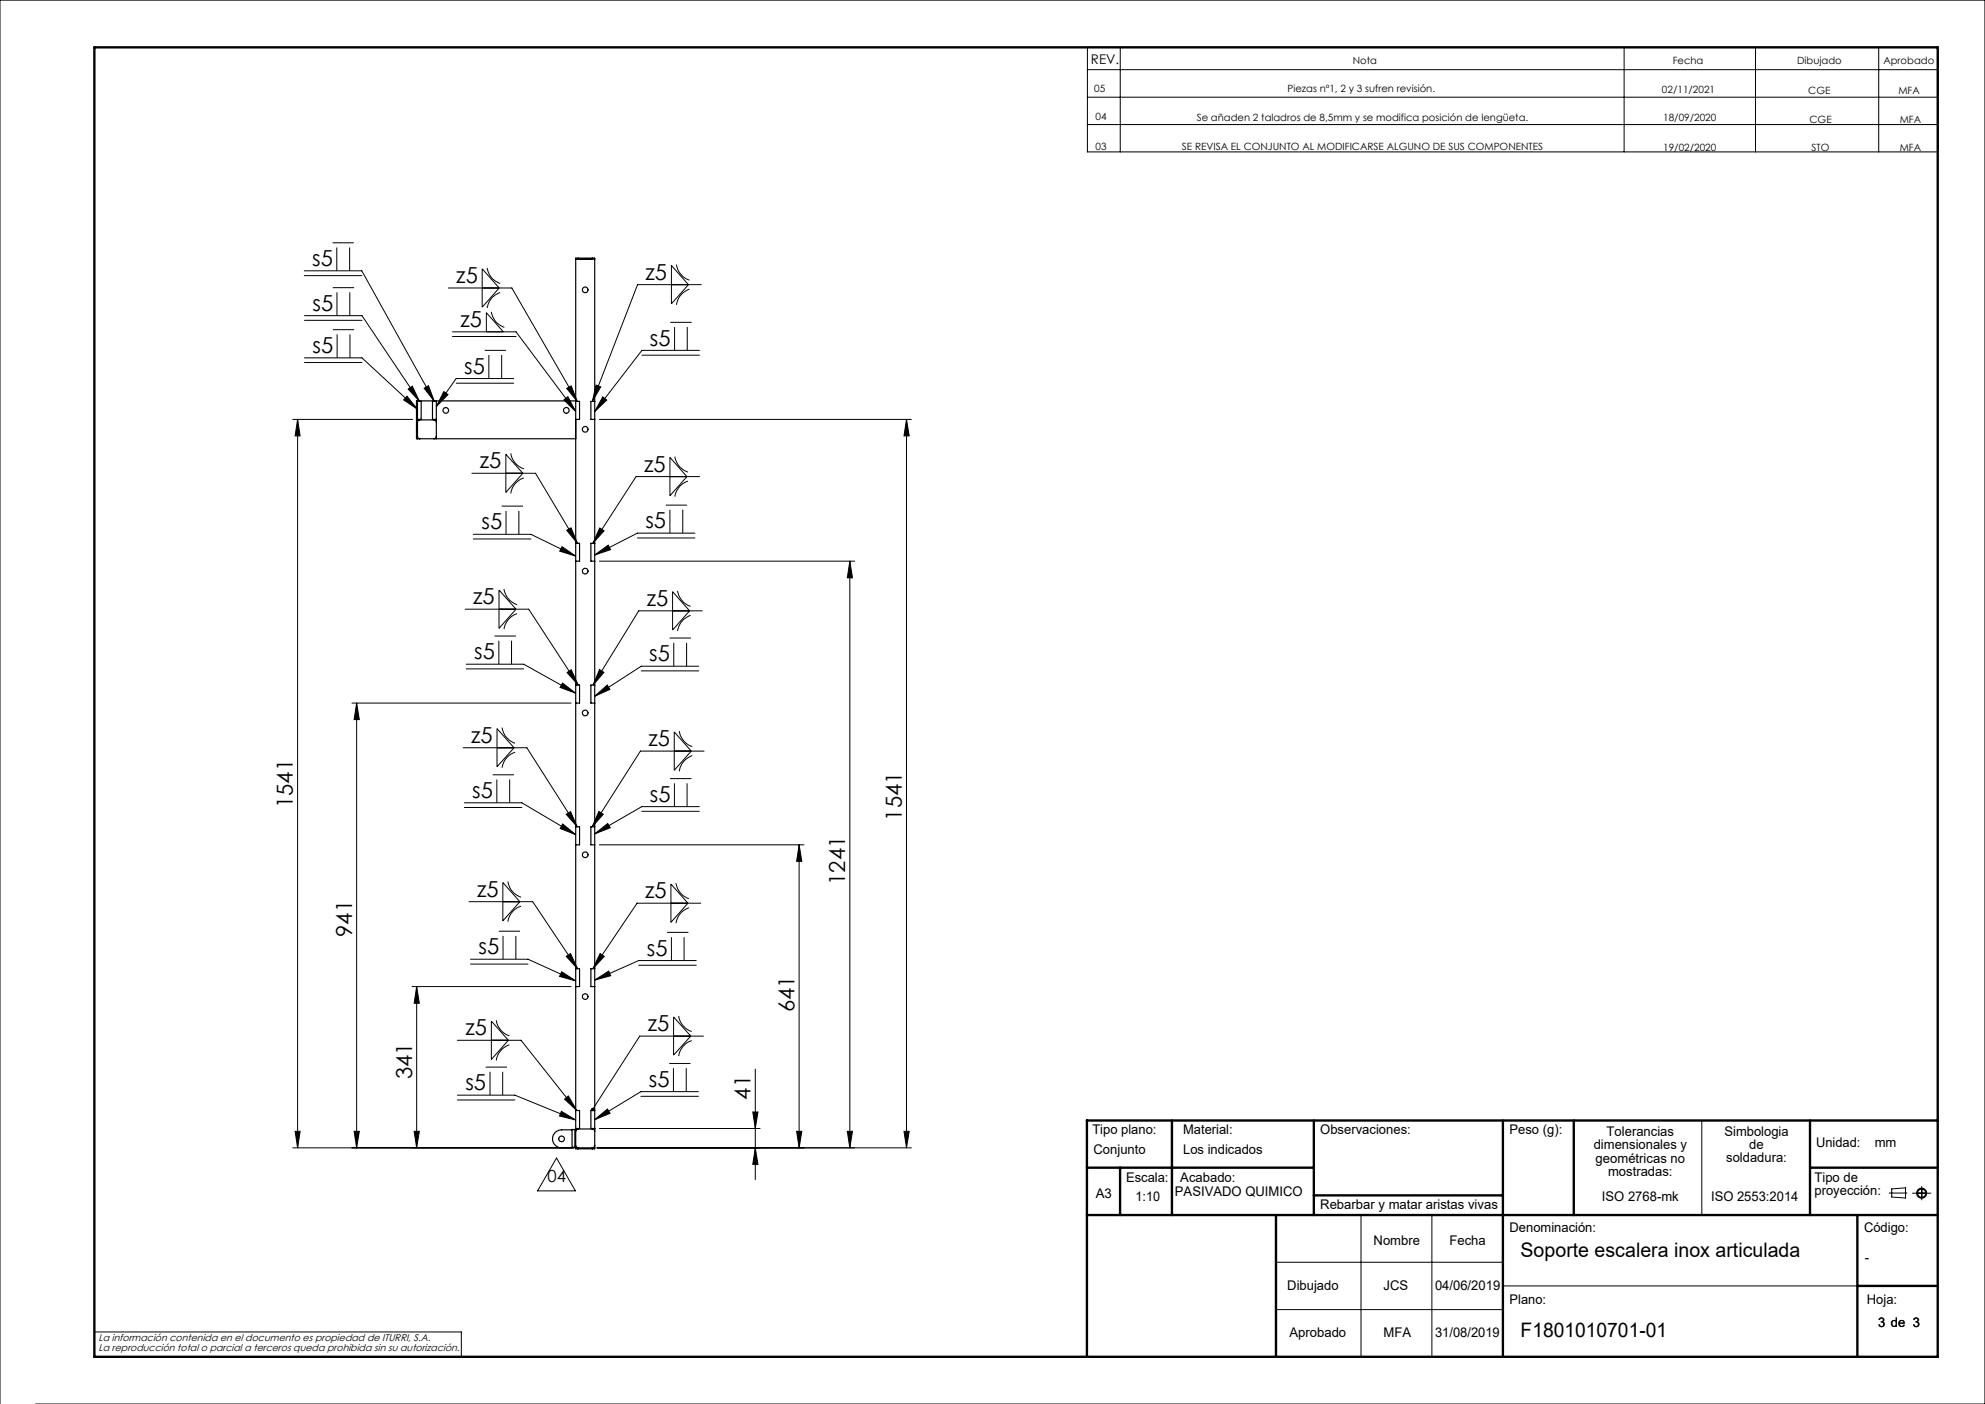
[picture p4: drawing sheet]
<svg xmlns="http://www.w3.org/2000/svg" width="420mm" height="297mm" viewBox="0 0 420 297" stroke-linecap="round" stroke-linejoin="round" font-family="sans-serif">
<g fill="none" stroke="#000" stroke-width=".21">
<path d="M230.1 10h179.9v22.1h-179.9zM230.1 14.7h179.9M237 10v22.1M343.6 10v22.1M371.4 10v22.1M397.5 10v22.1M230.1 20.6h179.9M230.1 26.3h179.9M64.4 57.3h12.2l15.3 27.6M64.4 58.3h12.2M70.4 51.4h4.5M71.3 52.3v5"/>
<path d="M74 52.3v5M102 56.9l3.6 4-3.6 4.1zM103.1 56.7v.3a4 4 0 0 0 2.7 3M142.1 56.2l3.6 4-3.6 4.1zM143.1 56a4.1 4.1 0 0 0 2.8 3.3M64.4 75.7h12.2l11.7 10.9M64.4 76.7h12.2M64.4 66.8h12.2l12.2 18.1M64.4 67.8h12.2M70.4 60.9h4.5M70.4 69.7h4.5M71.3 61.8v5"/>
<path d="M71.3 70.7v5M74 61.8v5M74 70.7v5M94.9 60.9h13.4l13.8 24M95.7 70.2h13.5l12.6 16.9M95.7 71.2h13.5M102.6 74.1h4.4M102.9 70.2v-4.1l3.6 4.1M103.4 75.1v5M104 66l.1 .5a3.8 3.8 0 0 0 2.6 2.7M105.8 61.9a4 4 0 0 0-2.7 3.3M106.2 75.1v5"/>
<path d="M135.8 75.1h12.2M141.8 68.2h4.5M142.7 69.2v4.9M145.4 69.2v4.9M145.9 61.2l-.3 .1a4.1 4.1 0 0 0-2.5 3.2M148 74.1h-12.2l-10 13M148.4 60.2h-13.5l-9.6 24.7M61.9 88.7h25.4M63 88.7l.5 3.5h-1.1zM63 88.7v154.1M86.1 83.8l2.2 2.8-2.9-2zM86.4 82.3l.8-.6 1.6 3.2z"/>
<path d="M89.7 82.1l1-.5 1.2 3.3zM93.9 82.8l.9 .7-2.5 2.5zM96.5 81.1h12.2M107 96.1l3.6 4-3.6 4.1zM108.1 95.9a4 4 0 0 0 2.7 3.3M108.7 80.1h-12.2l-4.2 5.9M119.3 84.6l.9-.7 1.6 3.2zM119.9 82.2l1-.6 1.2 3.3zM126.1 81.5l1 .3-1.8 3.1zM126.8 88.7h66M127.5 84l.9 .6-2.6 2.5zM141.7 96.8l3.6 4-3.6 4.1z"/>
<path d="M142.8 96.6v.3a4 4 0 0 0 2.8 3M191.8 88.7l.6 3.5h-1.1zM191.8 88.7v154.1M99.8 100.1h13.5l8.9 14.8M100.2 113h12.1l9.5 4.6M100.2 114h12.1M106.2 107.1h4.5M107.1 108.1v4.9M109.8 108.1v4.9M110.8 101.1a4 4 0 0 0-2.7 3.3M118.9 115.6l2.9 2-3.4-1zM119.9 112.2l.9-.5 1.4 3.2z"/>
<path d="M125.8 117.4l2.9-2.1 .5 1zM126.8 118.7h54M126.9 111.7l.9 .6-2.4 2.6zM134.9 113.8h12.1M140.9 106.9h4.4M141.7 107.8v5M144.5 107.8v5M145.6 101.8a4 4 0 0 0-2.8 3.3M147 112.8h-12.1l-9.1 4.6M148 100.8h-13.4l-9.2 14.1M179.8 118.7v124.1M179.8 118.7l.6 3.5h-1.1z"/>
<path d="M98.4 128.9h13.5l10.4 16M104.6 134.5h4.5M105.6 135.5v5M105.6 124.8l3.6 4.1-3.6 4zM106.6 124.6a4.1 4.1 0 0 0 2.8 3.3M108.2 135.5v5M109.4 129.8a4.1 4.1 0 0 0-2.8 3.3M141.7 135h4.5M142.3 125.2l3.6 4-3.6 4.1zM142.6 136v4.9M143.4 125a4.1 4.1 0 0 0 2.7 3.3M145.3 136v4.9"/>
<path d="M146.1 130.2l-.3 .1a4.1 4.1 0 0 0-2.4 3.2M148.6 129.2h-13.5l-9.6 15.7M74.5 148.7h46.3M75.5 148.7l.5 3.5h-1.1zM75.5 148.7v94.1M98 158.2h13.5l10.6 16.7M98.6 140.5h12.2l11 6.1M98.6 141.5h12.2M105.2 154.1l3.6 4.1-3.6 4zM106.2 153.9a4.1 4.1 0 0 0 2.8 3.3M109 159.1a4.1 4.1 0 0 0-2.8 3.3M119 144.5l2.8 2.1-3.3-1.2z"/>
<path d="M120 142.3l.9-.6 1.4 3.2zM125.8 147.3l2.7-2.4 .5 .9zM126.9 141.6l.9 .6-2.3 2.7zM135.7 141.9h12.1M142.7 154.8l3.6 4.1-3.6 4zM143.7 154.7a4.1 4.1 0 0 0 2.8 3.2M146.5 159.8l-.3 .1a4.1 4.1 0 0 0-2.5 3.3M147.8 140.9h-12.1l-9.9 6.4M149 158.9h-13.5l-10.2 16M98.2 169.8h12.2l11.4 6.8M98.2 170.8h12.2M104.2 163.9h4.5"/>
<path d="M105.1 164.9v4.9M107.8 164.9v4.9M119.1 174.3l2.7 2.3-3.3-1.3zM119.8 172.3l.9-.6 1.4 3.2zM125.8 176.4l2.8-2.2 .5 .9zM126.7 171.7l.9 .6-2.3 2.6zM126.8 178.7h43.3M135.8 171.6h12.2M141.8 164.7h4.5M142.7 165.7v4.9M145.4 165.7v4.9M148 170.6h-12.2l-10 5.8"/>
<path d="M169.1 178.7l.6 3.5h-1.1zM169.1 178.7v64.1M99.2 190.7h13.5l9.5 14.2M105.6 197h4.4M106.4 186.7l3.6 4-3.6 4.1zM106.4 198v4.9M107.5 186.5a4 4 0 0 0 2.7 3.3M109.1 198v4.9M110.2 191.7a4.1 4.1 0 0 0-2.7 3.3M141.1 197.2h4.6M142 187l3.6 4.1-3.6 4zM142.1 198.3v4.9"/>
<path d="M143 186.8a4.1 4.1 0 0 0 2.8 3.3M144.7 198.3v4.9M145.8 192l-.3 .1a4.1 4.1 0 0 0-2.5 3.2M148.3 191.1h-13.5l-9.4 13.8M87.2 208.7h33.6M88.2 208.7l.5 3.5h-1.1zM88.2 208.7v34.1M99.6 202.9h12.1l10.1 4.6M99.6 203.9h12.1M104 216l3.6 4.1-3.6 4zM105 215.8a4.1 4.1 0 0 0 2.8 3.3M118.9 205.6l2.9 1.9-3.4-1z"/>
<path d="M119.8 202.3l.9-.6 1.5 3.2zM125.8 207.3l3-1.9 .4 1zM127 201.7l.8 .6-2.4 2.6zM135.1 204.2h12.2M142.5 215.1l3.7 4.1-3.7 4zM143.6 214.9a4 4 0 0 0 2.8 3.3M147.3 203.2h-12.2l-9.3 4.1M148.8 219.2h-13.4l-10 15.5M62.4 239.3h1.1l-.5 3.5zM74.9 239.3h1.1l-.5 3.5zM87.6 239.3h1.1l-.5 3.5zM96.8 220.1h13.4l11.8 14.8"/>
<path d="M96.8 231.7h12.1l12.9 5.2M96.8 232.7h12.1M102.8 225.7h4.5M103.7 226.7v5M106.4 226.7v5M107.8 221a4.1 4.1 0 0 0-2.8 3.3M118.8 235.1l3 1.8-3.4-.8zM119.5 232.5l.8-.7 1.7 3.1zM125.8 236.9l2.7-2.3 .6 .9zM126.8 238.7h34M135.6 231.9h12.2M141.6 225h4.5"/>
<path d="M142.5 226v4.9M145.2 226v4.9M146.4 220.1a4 4 0 0 0-2.8 3.3M147.8 230.9h-12.2l-9.8 6M159.3 235.2h1.1l-.6 3.5zM159.8 226.2v23.4M168.6 239.3h1.1l-.6 3.5zM179.3 239.3h1.1l-.6 3.5zM191.3 239.3h1.1l-.6 3.5zM360.1 237v20M61.9 242.8h59.4M117.8 245l3.9 6.9h-8z"/>
<path d="M159.8 242.8l.6 3.5h-1.1zM192.8 242.8h-66.5M288 257v30M303 257v30M399.7 252.4h3.8M400.3 251.5l2.9-.2v2.1l-2.9-.2zM404.6 252.4h4M406.6 251v2.8M270 267h48M270 277h48M318 272h75M0 297v-297h420v297h-412.5"/>
<path d="M20 281.8h77.6v5.2"/>
<circle cx="406.6" cy="252.4" r=".86"/>
<circle cx="406.6" cy="252.4" r="1.07"/>
</g>
<g fill="none" stroke="#000" stroke-width=".5">
<path d="M20 10h390v277h-390zM248 237v20M278 237v20M318 237v50M333 237v20M383 237v20M410 237h-180v50M230 257h180M230 247h48M237 247v10M270 257v30M278 252.9h40"/>
<path d="M383 247h27M393 257v30M393 272h17"/>
</g>
<g fill="#000">
<path d="M127.5 84l.9 .6-2.6 2.5zM119.3 84.6l.9-.7 1.6 3.2zM86.1 83.8l2.2 2.8-2.9-2zM93.9 82.8l.9 .7-2.5 2.5zM118.9 115.6l2.9 2-3.4-1zM119 144.5l2.8 2.1-3.3-1.2zM119.1 174.3l2.7 2.3-3.3-1.3zM118.9 205.6l2.9 1.9-3.4-1zM118.8 235.1l3 1.8-3.4-.8zM125.8 117.4l2.9-2.1 .5 1zM125.8 147.3l2.7-2.4 .5 .9zM125.8 176.4l2.8-2.2 .5 .9zM125.8 207.3l3-1.9 .4 1zM125.8 236.9l2.7-2.3 .6 .9zM119.9 82.2l1-.6 1.2 3.3zM126.1 81.5l1 .3-1.8 3.1zM126.9 111.7l.9 .6-2.4 2.6zM86.4 82.3l.8-.6 1.6 3.2zM89.7 82.1l1-.5 1.2 3.3zM119.9 112.2l.9-.5 1.4 3.2zM120 142.3l.9-.6 1.4 3.2zM126.9 141.6l.9 .6-2.3 2.7zM119.8 172.3l.9-.6 1.4 3.2zM119.8 202.3l.9-.6 1.5 3.2zM127 201.7l.8 .6-2.4 2.6zM119.5 232.5l.8-.7 1.7 3.1zM125.1 234.5l-.1 .3 .2 .2 .2-.3-.2 .3a.36 .36 0 0 0 .5-.1 .36 .36 0 0 0-.1-.5 .36 .36 0 0 0-.5 .1zM126.7 171.7l.9 .6-2.3 2.6z"/>
<path d="M159.3 235.2h1.1l-.6 3.5zM159.8 242.8l.6 3.5h-1.1zM75.5 148.7l.5 3.5h-1.1zM74.9 239.3h1.1l-.5 3.5zM179.8 118.7l.6 3.5h-1.1zM179.3 239.3h1.1l-.6 3.5zM63 88.7l.5 3.5h-1.1zM62.4 239.3h1.1l-.5 3.5z"/>
<path d="M87.6 239.3h1.1l-.5 3.5zM88.2 208.7l.5 3.5h-1.1zM168.6 239.3h1.1l-.6 3.5zM169.1 178.7l.6 3.5h-1.1zM191.3 239.3h1.1l-.6 3.5zM191.8 88.7l.6 3.5h-1.1z"/>
</g>
<g fill="none" stroke="#000" stroke-width=".25">
<path d="M121.8 54.8h4M122.3 54.6h-.5v30.3M122.3 54.6v.2M122.3 54.6h3M125.3 54.6h.5v30.3M125.3 54.6v.2M88.1 92.3v.5h33.7M88.1 92.3h.2l.2 .4 .3 .1M88.1 85.3h.2M88.1 85.3v7M88.3 84.9h.8v3.8h-.8M88.3 84.9v3.8"/>
<path d="M88.3 88.8h4v4M88.3 84.8v.1M88.3 88.7v4.1M88.8 88.8l-.3 .2-.2 .3M91.5 84.9h.8v3.8h-.8zM91.8 88.8l.3 .1 .2 .4M92.3 92.3l-.2 .4-.3 .1M121.8 84.9h.8v3.8h-.8M121.8 84.9v3.8M121.8 84.8h-33.7v.5M121.8 88.7v26.2M125.8 84.9v3.8"/>
<path d="M125.8 84.9h-.8v3.8h.8M125.8 88.7v26.2M121.8 114.9h.8v3.8h-.8M121.8 114.9v3.8M121.8 118.7v26.2M125.8 114.9v3.8M125.8 114.9h-.8v3.8h.8M125.8 118.7v26.2M121.8 144.9h.8v3.8h-.8M121.8 144.9v3.8M121.8 148.7v26.2M125.8 144.9v3.8"/>
<path d="M125.8 144.9h-.8v3.8h.8M125.8 148.7v26.2M121.8 174.9h.8v3.8h-.8M121.8 174.9v3.8M121.8 178.7v26.2M125.8 174.9v3.8M125.8 174.9h-.8v3.8h.8M125.8 178.7v26.2M121.8 204.9v3.8M121.8 204.9h.8v3.8h-.8M121.8 208.7v26.2M125.8 204.9v3.8"/>
<path d="M125.8 204.9h-.8v3.8h.8M125.8 208.7v26.2M121 239h-2.2a1.91 1.91 0 0 0-1.9 1.9 1.91 1.91 0 0 0 1.9 1.9h7M121.6 238.9v3.8M121.6 238.9h-.6v3.8h.6M121.6 238.9l.2 .2M121.8 239h.1M121.8 234.9v3.8M121.8 234.9h.8v3.8h-.8M121.8 239.1v3.4M121.8 238.8h4M121.8 238.7v.4"/>
<path d="M122.3 238.8l-.3 .2-.2 .3M125.3 238.8l.3 .1 .2 .4M125.8 234.9h-.8v3.8h.8M125.8 234.9v3.8M125.8 238.7v4.3h-.5M121.8 242.5l-.2 .2M121.8 242.5v.5h.5M121.8 242.3l.2 .4 .3 .1v.2M122.3 243h3M125.8 242.3l-.2 .4-.3 .1v.2"/>
<circle cx="123.8" cy="61.3" r=".6"/>
<circle cx="94.3" cy="86.8" r=".61"/>
<circle cx="119.8" cy="86.8" r=".61"/>
<circle cx="123.8" cy="90.8" r=".61"/>
<circle cx="123.8" cy="120.8" r=".61"/>
<circle cx="123.8" cy="150.8" r=".6"/>
<circle cx="123.8" cy="180.8" r=".61"/>
<circle cx="123.8" cy="210.8" r=".6"/>
<circle cx="118.8" cy="240.9" r=".6"/>
</g>
<g font-size="4.7">
<text x="66.1" y="56.3">s5</text>
<text x="96.5" y="59.9">z5</text>
<text x="136.6" y="59.2">z5</text>
<text x="66.1" y="65.7">s5</text>
<text x="97.4" y="69.2">z5</text>
<text x="66.1" y="74.7">s5</text>
<text x="137.5" y="73.1">s5</text>
<text x="98.2" y="79">s5</text>
<text x="101.6" y="99.1">z5</text>
<text x="136.3" y="99.8">z5</text>
<text x="101.9" y="112">s5</text>
<text x="136.6" y="111.8">s5</text>
<text x="100.1" y="127.8">z5</text>
<text x="136.8" y="128.2">z5</text>
<text x="100.3" y="139.5">s5</text>
<text x="137.4" y="139.9">s5</text>
<text x="99.7" y="157.1">z5</text>
<text x="137.2" y="157.9">z5</text>
<text x="62" y="171" transform="rotate(-90 62 171)">1541</text>
<text x="99.9" y="168.8">s5</text>
<text x="137.5" y="169.6">s5</text>
<text x="190.8" y="173.6" transform="rotate(-90 190.8 173.6)">1541</text>
<text x="100.9" y="189.7">z5</text>
<text x="136.5" y="190">z5</text>
<text x="178.8" y="187.2" transform="rotate(-90 178.8 187.2)">1241</text>
<text x="74.5" y="198.2" transform="rotate(-90 74.5 198.2)">941</text>
<text x="101.2" y="201.9">s5</text>
<text x="136.9" y="202.2">s5</text>
<text x="168.1" y="214.1" transform="rotate(-90 168.1 214.1)">641</text>
<text x="98.5" y="219">z5</text>
<text x="137.1" y="218.1">z5</text>
<text x="87.2" y="228.3" transform="rotate(-90 87.2 228.3)">341</text>
<text x="98.5" y="230.6">s5</text>
<text x="137.3" y="229.9">s5</text>
<text x="158.8" y="232.6" transform="rotate(-90 158.8 232.6)">41</text>
</g>
<g font-size="4.2">
<text x="321.7" y="265.9">Soporte escalera inox articulada</text>
<text x="321.7" y="282.8">F1801010701-01</text>
</g>
<text font-size="3.5" x="115.8" y="249.9">04</text>
<g font-size="2.8">
<text x="230.8" y="13.6">REV.</text>
<text x="231.1" y="239.9">Tipo plano:</text>
<text x="250.3" y="239.9">Material:</text>
<text x="279.3" y="239.9">Observaciones:</text>
<text x="319.4" y="239.9">Peso (g):</text>
<text x="231.4" y="244.1">Conjunto</text>
<text x="250.3" y="244.1">Los indicados</text>
<text x="337.2" y="243.1">dimensionales y</text>
<text x="337.6" y="246">geométricas no</text>
<text x="339.9" y="240.3">Tolerancias</text>
<text x="364.9" y="240.2">Simbologia</text>
<text x="365.3" y="245.9">soldadura:</text>
<text x="370.1" y="243">de</text>
<text x="384.2" y="242.7">Unidad:</text>
<text x="396.7" y="242.7">mm</text>
<text x="238.3" y="250">Escala:</text>
<text x="249.7" y="250">Acabado:</text>
<text x="340.2" y="248.8">mostradas:</text>
<text x="383.9" y="250">Tipo de</text>
<text x="231.9" y="253.4">A3</text>
<text x="240.3" y="254">1:10</text>
<text x="248.6" y="253">PASIVADO QUIMICO</text>
<text x="279.3" y="255.7">Rebarbar y matar aristas vivas</text>
<text x="338.9" y="254">ISO 2768-mk</text>
<text x="362" y="254">ISO 2553:2014</text>
<text x="383.9" y="252.8">proyección:</text>
<text x="290.6" y="263.3">Nombre</text>
<text x="306.7" y="263.3">Fecha</text>
<text x="319.4" y="260.6">Denominación:</text>
<text x="394.4" y="260.6">Código:</text>
<text x="394.6" y="266.9">-</text>
<text x="272.4" y="273">Dibujado</text>
<text x="292.7" y="273">JCS</text>
<text x="303.6" y="273">04/06/2019</text>
<text x="319.4" y="275.8">Plano:</text>
<text x="395" y="275.8">Hoja:</text>
<text x="397.4" y="280.6">3 de 3</text>
<text x="272.8" y="282.8">Aprobado</text>
<text x="292.7" y="282.8">MFA</text>
<text x="303.6" y="282.8">31/08/2019</text>
</g>
<g font-size="2.1">
<text x="286.2" y="13.6">Nota</text>
<text x="353.9" y="13.6">Fecha</text>
<text x="380.3" y="13.6">Dibujado</text>
<text x="398.5" y="13.6">Aprobado</text>
<text x="231.5" y="19.4">05</text>
<text x="272.4" y="19.5">Piezas nº1, 2 y 3 sufren revisión.</text>
<text x="351.7" y="19.6">02/11/2021</text>
<text x="382.6" y="19.9">CGE</text>
<text x="401.7" y="19.9">MFA</text>
<text x="231.8" y="25.4">04</text>
<text x="253.2" y="25.5">Se añaden 2 taladros de 8,5mm y se modifica posición de lengüeta.</text>
<text x="351.9" y="25.6">18/09/2020</text>
<text x="382.9" y="25.9">CGE</text>
<text x="401.9" y="25.9">MFA</text>
<text x="231.8" y="31.8">03</text>
<text x="250.1" y="31.8">SE REVISA EL CONJUNTO AL MODIFICARSE ALGUNO DE SUS COMPONENTES</text>
<text x="351.9" y="31.9">19/02/2020</text>
<text x="383.3" y="31.9">STO</text>
<text x="401.9" y="31.9">MFA</text>
<text x="20.8" y="283.7">La información contenida en el documento es propiedad de ITURRI, S.A.</text>
<text x="20.8" y="285.7">La reproducción total o parcial a terceros queda prohibida sin su autorización.</text>
</g>
</svg>
